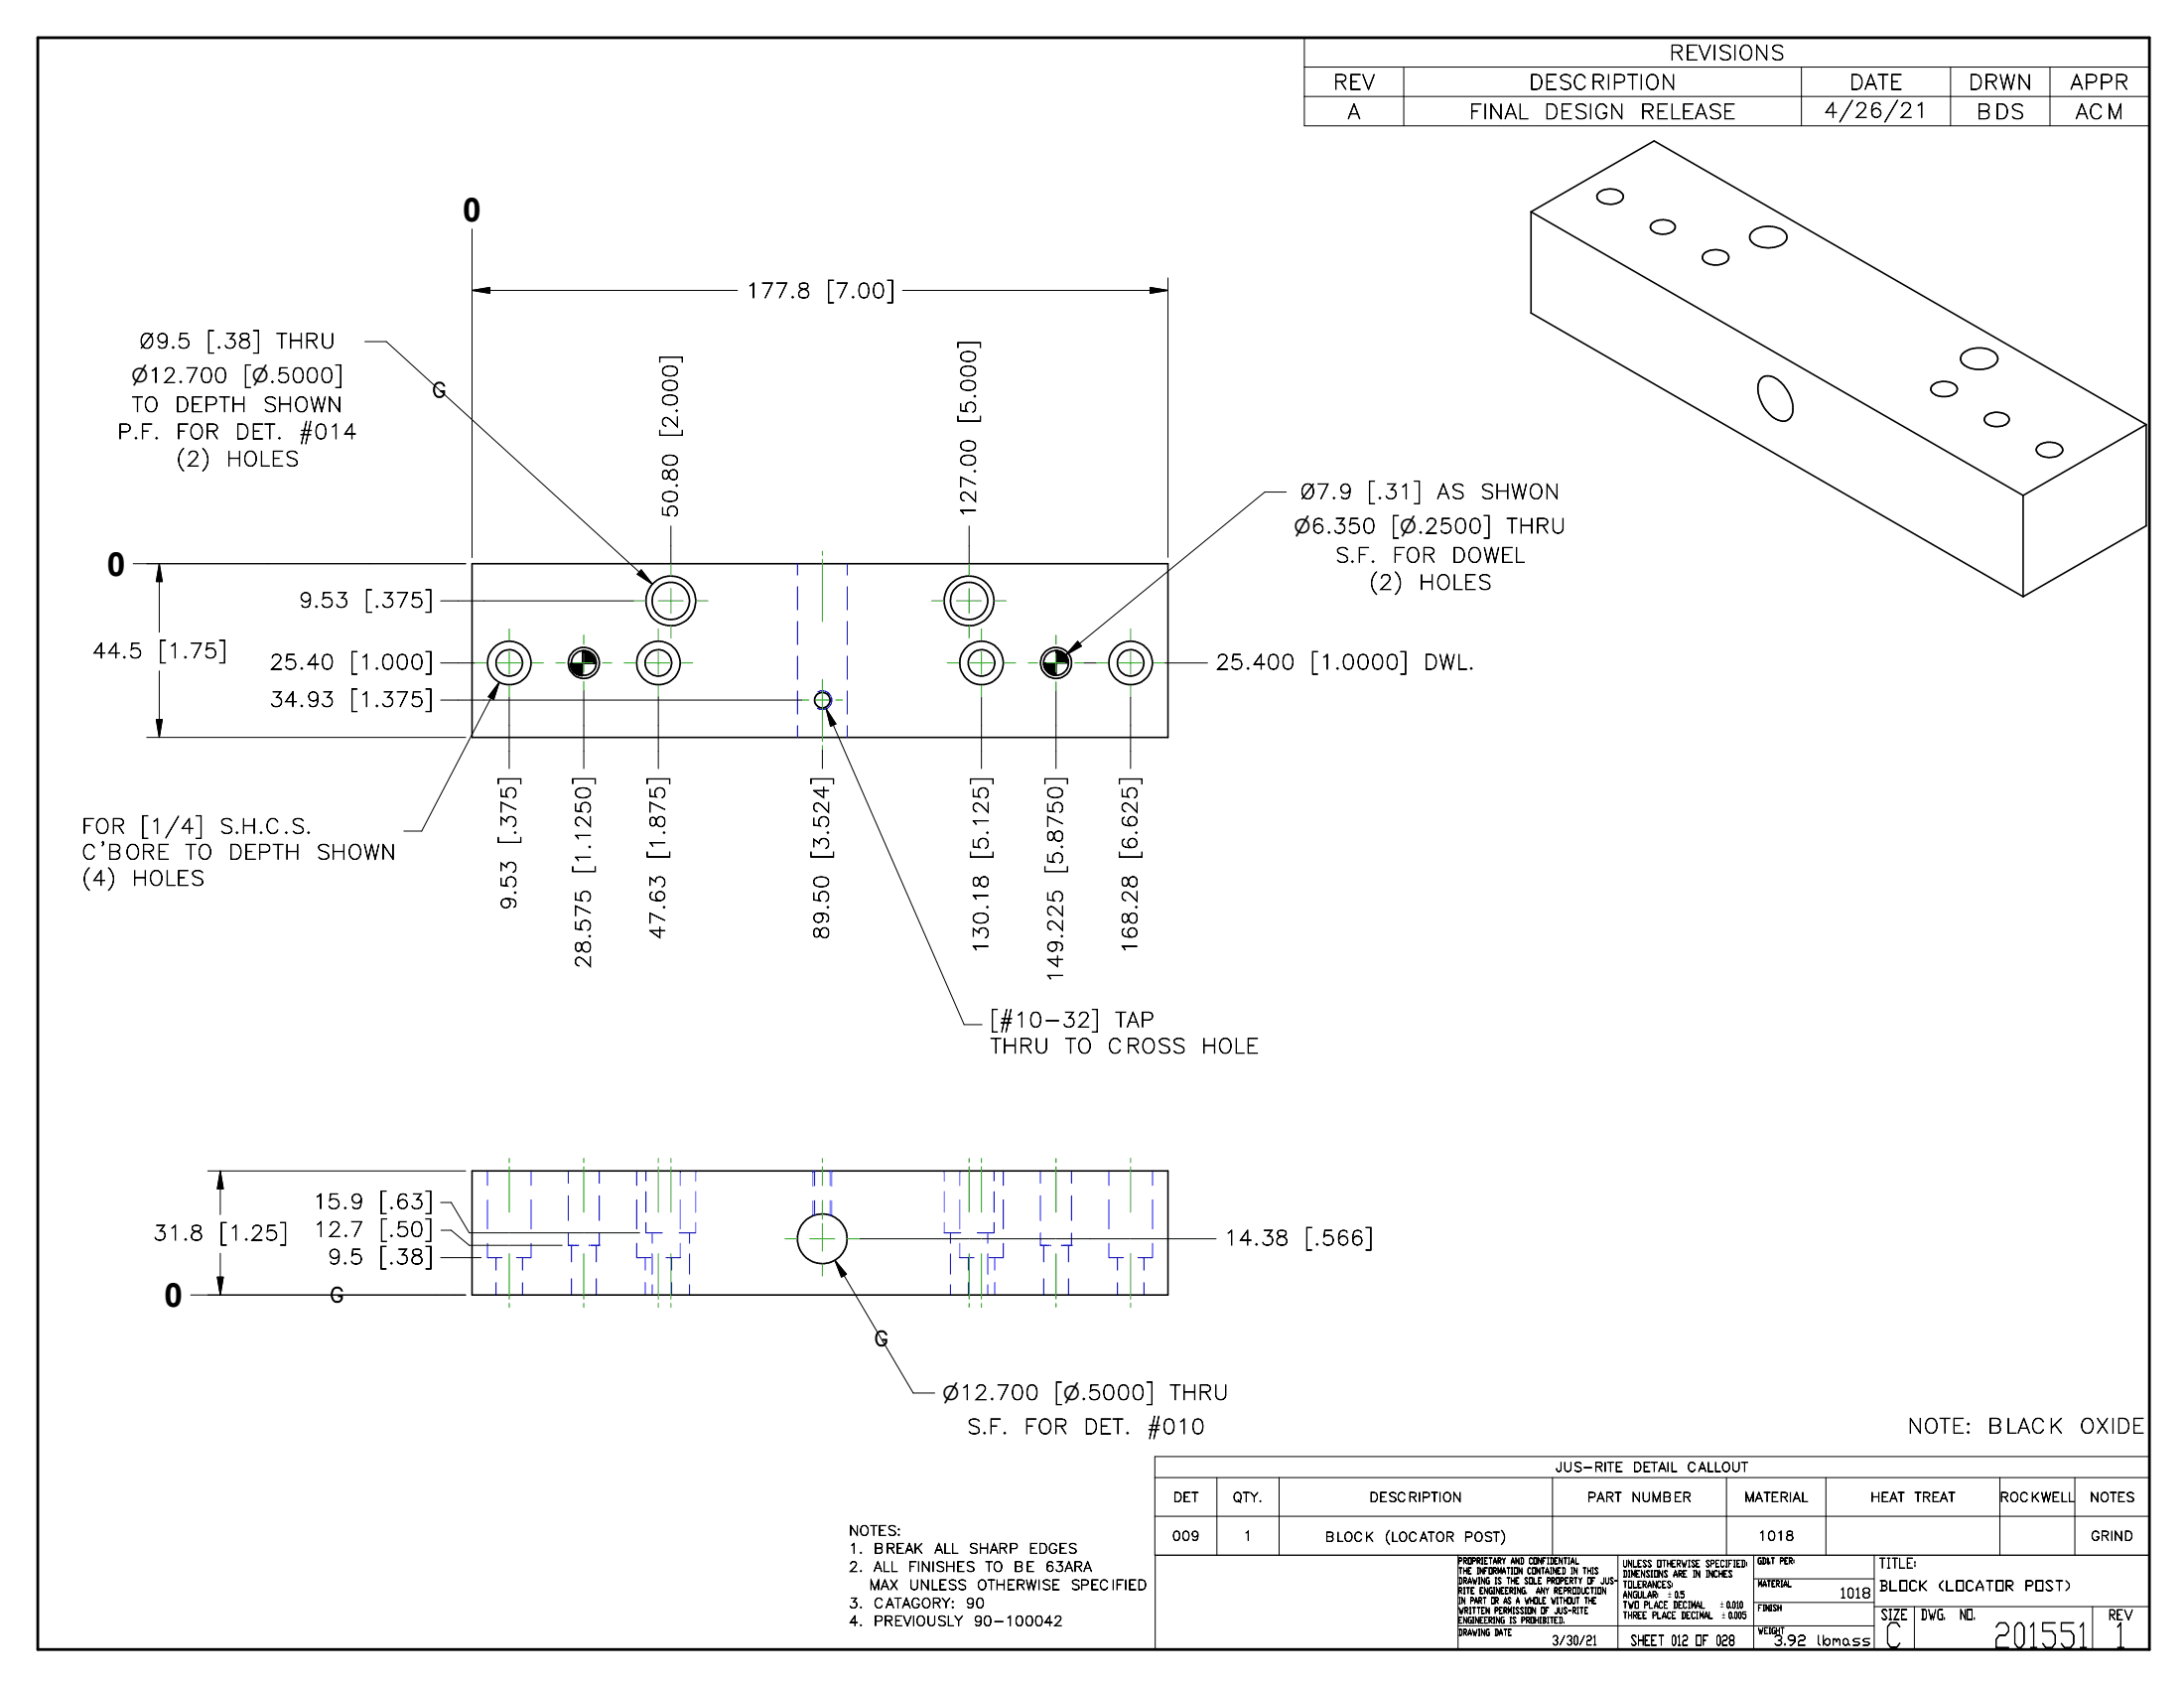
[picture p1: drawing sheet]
<svg xmlns="http://www.w3.org/2000/svg" width="279mm" height="216mm" viewBox="0 0 279 216" stroke-linecap="round" stroke-linejoin="round" font-family="sans-serif">
<g fill="none" stroke="#00f" stroke-width=".13">
<path d="M102 72.1v1.5M102 75v3M102 79.5v3M108.4 72.1v1.5M108.4 75v3M108.4 79.5v3M102 83.9v3M102 88.4v2.9M102 92.8v1.5M104.6 88.5a1.21 1.21 0 0 1 1.8 1 1.21 1.21 0 0 1-1.8 1.1M108.4 83.9v3M108.4 88.4v2.9"/>
<path d="M108.4 92.8v1.5M62.4 159v1.9h1.8M62.4 149.8v1.8M62.4 153.5v3.7M67.9 159v1.9h-1.8M67.9 149.8v1.8M67.9 153.5v3.7M72.7 157.7v1.6h1.3M72.7 149.8v1.5M72.7 152.9v3.2M73.1 159.3v2.1M75.3 159.3h1.4"/>
<path d="M76.3 159.3v2.1M76.7 159.3h.1M76.7 149.8v1.5M76.7 152.9v3.2M76.7 157.7v1.6M81.4 159v1.9h1.9M81.4 149.8v1.8M81.4 153.5v3.7M82.6 157.7h.1M82.6 157.7h2.2M82.6 149.8v1.3M82.6 152.4v2.6"/>
<path d="M82.6 156.4v1.3M83.4 157.7v1.3M86.9 157.7h2.1M87 159v1.9h-1.8M87 149.8v1.8M87 153.5v3.7M88.2 157.7v1.3M89 149.8v1.3M89 152.4v2.6M89 156.4v1.3M104 149.8v1.9M104 153.6v1.9"/>
<path d="M104.2 149.8v1.8M104.2 153.5v1.9M106.2 149.8v1.8M106.2 153.5v1.9M106.4 149.8v1.9M106.4 153.6v1.9M120.8 157.7h.1M120.8 157.7h2.1M120.8 149.8v1.3M120.8 152.4v2.6M120.8 156.4v1.3M121.6 157.7v1.3"/>
<path d="M122.8 159v1.9h1.8M122.8 149.8v1.8M122.8 153.5v3.7M125 157.7h2.1M126.4 157.7v1.3M127.2 149.8v1.3M127.2 152.4v2.6M127.2 156.4v1.3M128.4 159v1.9h-1.9M128.4 149.8v1.8M128.4 153.5v3.7M133.1 157.7v1.6h1.3"/>
<path d="M133.1 149.8v1.5M133.1 152.9v3.2M133.5 159.3v2.1M135.8 159.3h1.3M136.7 159.3v2.1M137.1 159.3h.1M137.1 149.8v1.5M137.1 152.9v3.2M137.1 157.7v1.6M141.9 159v1.9h1.8M141.9 149.8v1.8M141.9 153.5v3.7"/>
<path d="M147.4 159v1.9h-1.8M147.4 149.8v1.8M147.4 153.5v3.7M63.5 160.9v1.6M63.5 164v1.6M66.8 160.9v1.6M66.8 164v1.6M73.1 163.5v2.1M76.3 163.5v2.1M82.5 160.9v1.6M82.5 164v1.6M83.4 160.4v2.6"/>
<path d="M83.4 164.3v1.3M85.9 160.9v1.6M85.9 164v1.6M88.2 160.4v2.6M88.2 164.3v1.3M121.6 160.4v2.6M121.6 164.3v1.3M123.9 160.9v1.6M123.9 164v1.6M126.4 160.4v2.6M126.4 164.3v1.3M127.3 160.9v1.6"/>
<path d="M127.3 164v1.6M133.5 163.5v2.1M136.7 163.5v2.1M143 160.9v1.6M143 164v1.6M146.3 160.9v1.6M146.3 164v1.6"/>
</g>
<g fill="none" stroke="#000" stroke-width=".2">
<path d="M195.9 27.1l62.9 36.3M195.9 27.1v12.9l62.9 36.3M195.9 27.1l15.7-9.1 63 36.3M204.6 24.6a2.34 2.34 0 0 1 3 .3 .98 .98 0 0 1-1 1.1 2.07 2.07 0 0 1-2.3-.6v-.4zM211.3 28.6a2.18 2.18 0 0 1 3 .2 .83 .83 0 0 1-.8 1 2.09 2.09 0 0 1-2.3-.5l-.1-.2zM217.9 32.5a2.35 2.35 0 0 1 3.1 0 .84 .84 0 0 1-.7 1.3 2.12 2.12 0 0 1-2.5-.7v-.2zM224.2 29.6a3.4 3.4 0 0 1 4.2 .1 1.01 1.01 0 0 1-.5 1.6 3.5 3.5 0 0 1-3.8-.4 .87 .87 0 0 1 .1-1.3zM225.3 48.4a1.4 1.4 0 0 1 1.9 0 4.6 4.6 0 0 1 2.1 4.6 1.24 1.24 0 0 1-1.9 .7 4.7 4.7 0 0 1-2.5-4.6zM247.2 49.3a2.34 2.34 0 0 1 3.1 .2 .86 .86 0 0 1-.8 1.1 2.12 2.12 0 0 1-2.5-.6v-.3zM251 45.3a3.4 3.4 0 0 1 4.3 0 1.05 1.05 0 0 1-.6 1.6 3.3 3.3 0 0 1-3.8-.6l-.1-.4zM254.1 53.2a2.21 2.21 0 0 1 2.9 .2 .92 .92 0 0 1-1 1.1 1.85 1.85 0 0 1-2.1-.7v-.3zM260.7 57.1a2.31 2.31 0 0 1 3.1 .2 .88 .88 0 0 1-.8 1.1 2.34 2.34 0 0 1-2.4-.5l-.1-.4z"/>
<path d="M274.6 54.3l-15.8 9.1M274.6 54.3v13l-15.8 9M60.4 72.1h89v22.2h-89zM258.8 63.4v12.9M60.4 149.8h89v15.8h-89z"/>
<circle cx="85.8" cy="76.8" r="3.2"/>
<circle cx="85.8" cy="76.9" r="2.38"/>
<circle cx="124" cy="76.9" r="2.39"/>
<circle cx="124" cy="76.8" r="3.2"/>
<circle cx="65.1" cy="84.8" r="1.69"/>
<circle cx="65.2" cy="84.8" r="2.78"/>
<circle cx="74.7" cy="84.8" r="1.58"/>
<circle cx="74.7" cy="84.8" r="1.98"/>
<circle cx="84.2" cy="84.8" r="1.69"/>
<circle cx="84.2" cy="84.8" r="2.78"/>
<circle cx="105.2" cy="89.5" r=".99"/>
<circle cx="125.6" cy="84.8" r="1.69"/>
<circle cx="125.6" cy="84.8" r="2.78"/>
<circle cx="135.1" cy="84.8" r="1.59"/>
<circle cx="135.1" cy="84.8" r="1.99"/>
<circle cx="144.6" cy="84.8" r="1.69"/>
<circle cx="144.6" cy="84.8" r="2.78"/>
<circle cx="105.2" cy="158.5" r="3.2"/>
</g>
<g fill="#000" stroke="#000" stroke-width=".13">
<path d="M60.4 37.1l2.3-.3v.7zM147.1 36.8l2.3 .3-2.3 .4zM20.4 72.1l.4 2.3h-.8zM82 72.9l1.5 1.8-2-1.3zM20 92h.8l-.4 2.3zM63.9 87.3l-.7 2.2-.7-.4zM72.9 84.9h1.6l-1.6 .1zM73 85.2l1.5-.3-1.5 .4zM73.1 85.6l1.4-.7-1.4 .8zM73.3 85.9l1.2-1-1.1 1zM74.5 84.9l-.9 1.3-.1-.1zM74.5 84.9l-.6 1.4h-.1z"/>
<path d="M74.5 84.9l-.2 1.5h-.1zM72.9 85l1.6-.1-1.5 .2zM73 85.1l1.5-.2-1.5 .3zM73 85.3l1.5-.4-1.5 .5zM73 85.4l1.5-.5-1.4 .7zM73.1 85.7l1.4-.8-1.3 .9zM73.2 85.8l1.3-.9-1.2 1zM73.4 85.9l1.1-1-1.1 1.1zM74.5 84.9l-1 1.2-.1-.1zM74.5 84.9l-.8 1.3h-.1zM74.5 84.9l-.7 1.4-.1-.1zM74.5 84.9l-.5 1.5-.1-.1z"/>
<path d="M74.5 84.9l-.3 1.5h-.2zM74.5 84.9l-.1 1.5h-.1zM74.5 84.9v1.5h-.1zM74.5 84.9l1.6-.3v.1zM74.5 84.9l1.6-.4v.1zM74.5 84.9l1.5-.6v.1zM74.5 84.9l1.5-.7v.1zM74.5 84.9l1.3-.9 .1 .1zM74.5 84.9l1.3-1v.1zM75.6 83.7l.1 .1-1.2 1.1zM75.5 83.6l.1 .1-1.1 1.2zM75.3 83.5l.1 .1-.9 1.3z"/>
<path d="M75.2 83.4l.1 .1-.8 1.4zM75 83.3l.1 .1-.6 1.5zM74.9 83.3h.1l-.5 1.6zM74.6 83.3h.2l-.3 1.6zM74.5 83.3h.1l-.1 1.6zM74.8 83.3h.1l-.4 1.6zM75.1 83.4h.1l-.7 1.5zM75.4 83.6h.1l-1 1.3zM74.5 84.9l1.2-1.1 .1 .1zM74.5 84.9l1.4-.8 .1 .1zM74.5 84.9l1.5-.5 .1 .1zM74.5 84.9l1.6-.2v.2z"/>
<path d="M105.7 90.7l1.2 1.9-.6 .3zM133.5 84.8h1.6l-1.6 .1zM133.5 85.2l1.6-.4-1.5 .5zM133.7 85.5l1.4-.7-1.4 .8zM133.9 85.8l1.2-1-1.2 1.1zM135.1 84.8l-.9 1.3-.1-.1zM135.1 84.8l-.6 1.5-.1-.1zM135.1 84.8l-.2 1.6-.2-.1zM133.5 84.9l1.6-.1-1.6 .2zM133.5 85l1.6-.2-1.6 .4zM133.6 85.3l1.5-.5-1.5 .6zM133.6 85.4l1.5-.6-1.4 .7z"/>
<path d="M133.7 85.6l1.4-.8-1.3 .9zM133.8 85.7l1.3-.9-1.2 1zM133.9 85.9l1.2-1.1-1.1 1.2zM135.1 84.8l-1 1.2h-.1zM135.1 84.8l-.8 1.4-.1-.1zM135.1 84.8l-.7 1.4h-.1zM135.1 84.8l-.5 1.5h-.1zM135.1 84.8l-.4 1.5h-.1zM135.1 84.8l-.1 1.6h-.1zM135.1 84.8v1.6h-.1zM135.1 84.8l1.6-.3v.2zM135.1 84.8l1.5-.4 .1 .1z"/>
<path d="M135.1 84.8l1.5-.6v.1zM135.1 84.8l1.4-.7 .1 .1zM135.1 84.8l1.3-.9 .1 .1zM135.1 84.8l1.2-1 .1 .1zM136.2 83.6l.1 .1-1.2 1.1zM136.1 83.6h.1l-1.1 1.2zM135.9 83.4l.1 .1-.9 1.3zM135.8 83.3l.1 .1-.8 1.4zM135.6 83.3h.1l-.6 1.5zM135.5 83.2l.1 .1-.5 1.5zM135.2 83.2h.2l-.3 1.6zM135.1 83.2h.1l-.1 1.6z"/>
<path d="M135.4 83.2h.1l-.4 1.6zM135.7 83.3h.1l-.7 1.5zM136 83.5l.1 .1-1 1.2zM135.1 84.8l1.2-1.1v.1zM135.1 84.8l1.4-.8v.1zM135.1 84.8l1.5-.5v.1zM135.1 84.8l1.6-.1v.1zM137.9 82l.5 .6-2.1 1.2zM28.2 149.8l.4 2.3h-.8zM27.8 163.3h.8l-.4 2.3zM106.8 161.2l1.5 1.8-.7 .3z"/>
</g>
<path d="M4.8 4.8h270.2v206.2h-270.2z" fill="none" stroke="#000" stroke-width=".36"/>
<g fill="none" stroke="#000" stroke-width=".13">
<path d="M166.9 4.8h108.1v11.3h-108.1zM166.9 8.6h108.1M166.9 12.3h108.1M179.6 8.6v7.5M230.5 8.6v7.5M249.5 8.6v7.5M262.3 8.6v7.5M60.4 29.3v42M60.4 37.1h33.9M60.4 37.1l2.3-.3v.7zM115.5 37.1h33.9M147.1 36.8l2.3 .3-2.3 .4z"/>
<path d="M149.4 35.5v35.8M46.7 43.7h2.7l34.1 31M17 72.1h42.6M20.4 72.1v8.8M20.4 72.1l.4 2.3h-.8zM56.4 76.9h24.6M82 72.9l1.5 1.8-2-1.3zM85.8 67.3v4.8M124 67.3v4.8M164.6 62.9h-2.8l-25.5 20.9M18.8 94.3h40.8M20 92h.8l-.4 2.3z"/>
<path d="M20.4 85.8v8.5M56.4 84.8h4.4M56.4 89.5h46.2M63.9 87.3l-9.9 19h-2.3M63.9 87.3l-.7 2.2-.7-.4zM65.1 89.2v9.1M74.5 83.3a1.56 1.56 0 0 1 1.6 1.6h-3.2a1.56 1.56 0 0 0 1.6 1.5zM74.7 88.3v10M84.2 89.2v9.1M105.2 95.9v2.4M105.7 90.7l17.6 40.4h2.3M105.7 90.7l1.2 1.9-.6 .3z"/>
<path d="M125.6 89.2v9.1M135.1 88.3v10M136.6 84.4l.1 .4h-3.2l.1 .4 .3 .6M136.6 84.4a1.62 1.62 0 0 0-1.5-1.2v3.2a1.53 1.53 0 0 1-1.2-.6M137.9 82l.5 .6-2.1 1.2zM138.7 84.8h1.6M144.6 89.2v9.1M149 84.8h5.5M26.6 149.8h33M28.2 149.8v5.6M28.2 149.8l.4 2.3h-.8zM56.4 153.8h1.3l2.3 3.9h5.1"/>
<path d="M56.4 157.4h1.3l2.3 1.9h5.1M65.2 159.3h6.7M65.2 157.7h9.4M74.7 157.7h7.1M110 158.4h13.9M124 158.4h1.5M125.6 158.4h9.4M135.1 158.4h9.5M144.7 158.4h10.9M24.4 165.6h35.2M27.8 163.3h.8l-.4 2.3zM28.2 160.3v5.3"/>
<path d="M56.4 160.9h5.2M106.8 161.2l10 17h2.8M106.8 161.2l1.5 1.8-.7 .3zM147.7 189h127.3M147.7 193.9h127.3M147.8 198.9v12.1h127.2v-24.7h-127.3v12.6h127.3M155.7 189v9.9M163.6 189v9.9M186.5 198.9v12.1M198.6 189v9.9M207 198.9v12.1M220.9 189v9.9"/>
<path d="M224.4 198.9v12.1M233.6 189v9.9M239.8 198.9v12.1M255.8 189v9.9M265.4 189v9.9M186.5 208h53.3M224.4 201.9h15.4M224.4 205h15.4M239.8 205.5h35.2M244.9 205.5v5.5M267.7 205.5v5.5"/>
</g>
<g fill="none" stroke="#23a718" stroke-width=".13">
<path d="M81 76.9h1.6M84.2 76.9h3.2M85.8 72.1v1.6M85.8 75.3v3.1M89 76.9h1.6M105.2 70.5v.5M105.2 71.6v7.9M119.2 76.9h1.6M122.4 76.9h3.2M124 72.1v1.6M124 75.3v3.1M127.2 76.9h1.5"/>
<path d="M60.8 84.8h1.4M63.7 84.8h2.9M65.1 80.4v1.5M65.1 83.3v2.9M65.1 87.7v1.5M68.1 84.8h1.4M71.1 84.8h1.2M73.5 84.8h2.4M74.7 81.2v1.2M74.7 83.6v2.4M74.7 87.2v1.1M77.1 84.8h1.2"/>
<path d="M79.8 84.8h1.5M82.8 84.8h2.9M84.2 80.4v1.5M84.2 83.3v2.9M84.2 87.7v1.5M85.8 80v1.6M87.1 84.8h1.5M102.6 89.5h.9M104.3 89.5h1.7M105.2 86.9v8M105.2 95.4v.5M106.9 89.5h.9"/>
<path d="M121.2 84.8h1.5M124 80v1.6M124.1 84.8h2.9M125.6 80.4v1.5M125.6 83.3v2.9M125.6 87.7v1.5M128.5 84.8h1.4M131.5 84.8h1.2M133.9 84.8h2.4M135.1 81.2v1.2M135.1 83.6v2.4M135.1 87.2v1.1"/>
<path d="M137.5 84.8h1.2M140.3 84.8h1.4M143.2 84.8h2.9M144.6 80.4v1.5M144.6 83.3v2.9M144.6 87.7v1.5M147.6 84.8h1.4M65.1 148.2v.5M65.1 149.2v5.8M74.7 148.2v.5M74.7 149.2v5.8M84.2 148.2v.5"/>
<path d="M84.2 149.2v5.8M85.8 148.2v.5M85.8 149.2v5.8M100.4 158.4h1.6M103.6 158.4h3.2M105.2 148.2v.5M105.2 149.2v2.4M105.2 153.5v2.5M105.2 156.5v3.5M108.4 158.4h1.6M124 148.2v.5M124 149.2v5.8"/>
<path d="M125.6 148.2v.5M125.6 149.2v5.8M135.1 148.2v.5M135.1 149.2v5.8M144.6 148.2v.5M144.6 149.2v5.8M65.1 160.4v5.8M65.1 166.7v.5M74.7 160.4v5.8M74.7 166.7v.5M84.2 160.4v5.8M84.2 166.7v.5"/>
<path d="M85.8 160.4v5.8M85.8 166.7v.5M105.2 161.6v1.6M124 160.4v5.8M124 166.7v.5M125.6 160.4v5.8M125.6 166.7v.5M135.1 160.4v5.8M135.1 166.7v.5M144.6 160.4v5.8M144.6 166.7v.5"/>
</g>
<g font-size="4.4">
<text x="241.1" y="210.7">C</text>
<text x="255" y="210.7">201551</text>
<text x="270.5" y="210.7">1</text>
</g>
<g font-size="4.2">
<text x="59.2" y="28.3">0</text>
<text x="13.7" y="73.6">0</text>
<text x="21" y="167.1">0</text>
</g>
<g font-size="2.6">
<text x="170.5" y="11.4">REV</text>
<text x="195.6" y="11.4">DESCRIPTION</text>
<text x="213.5" y="7.7">REVISIONS</text>
<text x="236.6" y="11.4">DATE</text>
<text x="251.8" y="11.4">DRWN</text>
<text x="264.8" y="11.4">APPR</text>
<text x="172.4" y="15.2">A</text>
<text x="187.9" y="15.2">FINAL</text>
<text x="197.5" y="15.2">DESIGN</text>
<text x="209.8" y="15.2">RELEASE</text>
<text x="233.3" y="15">4/26/21</text>
<text x="252.8" y="15.2">BDS</text>
<text x="265.5" y="15.2">ACM</text>
<text x="95.4" y="38.1">177.8</text>
<text x="105.7" y="38.1">[7.00]</text>
<text x="17.8" y="44.5">Ø9.5</text>
<text x="26.4" y="44.5">[.38]</text>
<text x="35.3" y="44.5">THRU</text>
<text x="16.8" y="52.7">TO</text>
<text x="22.4" y="52.7">DEPTH</text>
<text x="31.1" y="48.9">[n.5000]</text>
<text x="33.6" y="52.7">SHOWN</text>
<text x="55.2" y="50.8">G</text>
<text x="15" y="56.1">P.F.</text>
<text x="22.5" y="59.6">(2)</text>
<text x="22.5" y="56.1">FOR</text>
<text x="28.9" y="59.6">HOLES</text>
<text x="30.1" y="56.1">DET.</text>
<text x="38.2" y="56.1">#014</text>
<text x="86.7" y="56" transform="rotate(-90 86.7 56)">[2.000]</text>
<text x="124.8" y="54.1" transform="rotate(-90 124.8 54.1)">[5.000]</text>
<text x="166.3" y="63.8">Ø7.9</text>
<text x="174.9" y="63.8">[.31]</text>
<text x="183.8" y="63.8">AS</text>
<text x="189.3" y="63.8">SHWON</text>
<text x="86.7" y="66.3" transform="rotate(-90 86.7 66.3)">50.80</text>
<text x="124.8" y="66.3" transform="rotate(-90 124.8 66.3)">127.00</text>
<text x="170.7" y="71.9">S.F.</text>
<text x="178" y="68.2">[n.2500]</text>
<text x="178.1" y="71.9">FOR</text>
<text x="185.7" y="71.9">DOWEL</text>
<text x="192.7" y="68.2">THRU</text>
<text x="38.1" y="77.7">9.53</text>
<text x="46.6" y="77.7">[.375]</text>
<text x="175.1" y="75.4">(2)</text>
<text x="181.5" y="75.4">HOLES</text>
<text x="11.8" y="84.2">44.5</text>
<text x="20.2" y="84.2">[1.75]</text>
<text x="34.5" y="85.6">25.40</text>
<text x="44.7" y="85.6">[1.000]</text>
<text x="155.5" y="85.6">25.400</text>
<text x="167.6" y="85.6">[1.0000]</text>
<text x="182.1" y="85.6">DWL.</text>
<text x="34.5" y="90.4">34.93</text>
<text x="44.7" y="90.4">[1.375]</text>
<text x="10.4" y="106.6">FOR</text>
<text x="18" y="106.6">[1/4]</text>
<text x="28" y="106.6">S.H.C.S.</text>
<text x="10.4" y="109.9">C'BORE</text>
<text x="10.4" y="113.2">(4)</text>
<text x="16.8" y="113.2">HOLES</text>
<text x="23.7" y="109.9">TO</text>
<text x="29.2" y="109.9">DEPTH</text>
<text x="40.4" y="109.9">SHOWN</text>
<text x="66" y="108" transform="rotate(-90 66 108)">[.375]</text>
<text x="75.5" y="111.8" transform="rotate(-90 75.5 111.8)">[1.1250]</text>
<text x="85" y="109.9" transform="rotate(-90 85 109.9)">[1.875]</text>
<text x="106" y="109.9" transform="rotate(-90 106 109.9)">[3.524]</text>
<text x="126.4" y="109.9" transform="rotate(-90 126.4 109.9)">[5.125]</text>
<text x="135.9" y="111.8" transform="rotate(-90 135.9 111.8)">[5.8750]</text>
<text x="145.5" y="109.9" transform="rotate(-90 145.5 109.9)">[6.625]</text>
<text x="66" y="116.5" transform="rotate(-90 66 116.5)">9.53</text>
<text x="75.5" y="123.9" transform="rotate(-90 75.5 123.9)">28.575</text>
<text x="85" y="120.2" transform="rotate(-90 85 120.2)">47.63</text>
<text x="106" y="120.2" transform="rotate(-90 106 120.2)">89.50</text>
<text x="126.4" y="122" transform="rotate(-90 126.4 122)">130.18</text>
<text x="135.9" y="125.8" transform="rotate(-90 135.9 125.8)">149.225</text>
<text x="145.5" y="122" transform="rotate(-90 145.5 122)">168.28</text>
<text x="126.7" y="131.4">[#10-32]</text>
<text x="142.6" y="131.4">TAP</text>
<text x="126.7" y="134.7">THRU</text>
<text x="136.2" y="134.7">TO</text>
<text x="141.7" y="134.7">CROSS</text>
<text x="153.6" y="134.7">HOLE</text>
<text x="40" y="154.6">15.9</text>
<text x="48.5" y="154.6">[.63]</text>
<text x="19.6" y="158.6">31.8</text>
<text x="28" y="158.6">[1.25]</text>
<text x="40" y="158.2">12.7</text>
<text x="41.8" y="161.7">9.5</text>
<text x="48.5" y="161.7">[.38]</text>
<text x="48.5" y="158.2">[.50]</text>
<text x="156.6" y="159.3">14.38</text>
<text x="166.9" y="159.3">[.566]</text>
<text x="42.1" y="166.6">G</text>
<text x="111.8" y="172.2">G</text>
<text x="134.9" y="179">[n.5000]</text>
<text x="149.6" y="179">THRU</text>
<text x="123.6" y="183.4">S.F.</text>
<text x="131" y="183.4">FOR</text>
<text x="138.6" y="183.4">DET.</text>
<text x="146.7" y="183.4">#010</text>
<text x="244" y="183.3">NOTE:</text>
<text x="254.2" y="183.3">BLACK</text>
<text x="266" y="183.3">OXIDE</text>
</g>
<g font-size="2.5">
<text x="16.8" y="48.9">n12.700</text>
<text x="165.6" y="68.2">n6.350</text>
<text x="120.6" y="179">n12.700</text>
</g>
<g font-size="1.8">
<text x="240.3" y="200.6">TITLE:</text>
<text x="240.3" y="203.4">BLOCK</text>
<text x="248" y="203.4">(LOCATOR</text>
<text x="259" y="203.4">POST)</text>
<text x="235.4" y="204.4">1018</text>
<text x="240.6" y="207.1">SIZE</text>
<text x="245.7" y="207.1">DWG.</text>
<text x="250.7" y="207.1">NO.</text>
<text x="269.7" y="207.2">REV</text>
<text x="208.6" y="210.4">SHEET 012 OF 028</text>
<text x="226.9" y="210.4">3.92</text>
<text x="232.4" y="210.4">lbmass</text>
</g>
<g font-size="1.7">
<text x="108.6" y="196.4">NOTES:</text>
<text x="108.6" y="198.7">1.</text>
<text x="108.6" y="201">2.</text>
<text x="111.2" y="203.3">MAX</text>
<text x="111.8" y="198.7">BREAK</text>
<text x="111.8" y="201">ALL</text>
<text x="116.2" y="201">FINISHES</text>
<text x="116.3" y="203.3">UNLESS</text>
<text x="119.5" y="198.7">ALL</text>
<text x="123.9" y="198.7">SHARP</text>
<text x="125" y="203.3">OTHERWISE</text>
<text x="126" y="201">TO</text>
<text x="129.7" y="201">BE</text>
<text x="131.6" y="198.7">EDGES</text>
<text x="133.7" y="201">63ARA</text>
<text x="136.9" y="203.3">SPECIFIED</text>
<text x="108.6" y="205.7">3.</text>
<text x="108.6" y="207.9">4.</text>
<text x="111.8" y="205.7">CATAGORY:</text>
<text x="111.8" y="207.9">PREVIOUSLY</text>
<text x="123.5" y="205.7">90</text>
<text x="124.5" y="207.9">90-100042</text>
</g>
<g font-size="1.6">
<text x="199" y="188.2">JUS-RITE</text>
<text x="208.9" y="188.2">DETAIL</text>
<text x="215.8" y="188.2">CALLOUT</text>
<text x="149.9" y="197">009</text>
<text x="150.1" y="192.1">DET</text>
<text x="157.7" y="192.1">QTY.</text>
<text x="159.1" y="197">1</text>
<text x="169.5" y="197.1">BLOCK</text>
<text x="175.2" y="192.1">DESCRIPTION</text>
<text x="177.1" y="197.1">(LOCATOR</text>
<text x="187.3" y="197.1">POST)</text>
<text x="203" y="192.1">PART</text>
<text x="208.7" y="192.1">NUMBER</text>
<text x="223.1" y="192.1">MATERIAL</text>
<text x="224.9" y="197">1018</text>
<text x="239.3" y="192.1">HEAT</text>
<text x="244.9" y="192.1">TREAT</text>
<text x="255.8" y="192.1">ROCKWELL</text>
<text x="267.3" y="192.1">NOTES</text>
<text x="267.5" y="197">GRIND</text>
<text x="198.5" y="210.4">3/30/21</text>
</g>
<g font-size="1.1">
<text x="207.6" y="200.4">UNLESS OTHERWISE SPECIFIED:</text>
<text x="207.6" y="201.7">DIMENSIONS ARE IN INCHES</text>
<text x="207.6" y="203.1">TOLERANCES:</text>
<text x="207.6" y="204.4">ANGULAR:</text>
<text x="207.6" y="205.7">TWO PLACE DECIMAL</text>
<text x="207.6" y="207">THREE PLACE DECIMAL</text>
<text x="213.4" y="204.3">` 0.5</text>
<text x="220.1" y="205.7">`0.010</text>
<text x="220.3" y="207">` 0.005</text>
</g>
<g font-size="1">
<text x="186.6" y="200">PROPRIETARY AND CONFIDENTIAL</text>
<text x="186.6" y="201.3">THE INFORMATION CONTAINED IN THIS</text>
<text x="186.6" y="202.6">DRAWING IS THE SOLE PROPERTY OF JUS-</text>
<text x="186.6" y="203.8">RITE ENGINEERING.</text>
<text x="196.5" y="203.8">ANY REPRODUCTION</text>
<text x="224.8" y="200">GD&amp;T PER:</text>
<text x="224.9" y="202.9">MATERIAL</text>
<text x="186.6" y="209.2">DRAWING DATE</text>
<text x="186.6" y="206.4">WRITTEN PERMISSION OF JUS-RITE</text>
<text x="186.6" y="207.6">ENGINEERING IS PROHIBITED.</text>
<text x="186.6" y="205.1">IN PART OR AS A WHOLE WITHOUT THE</text>
<text x="224.9" y="209">WEIGHT</text>
<text x="224.9" y="206">FINISH</text>
</g>
</svg>
